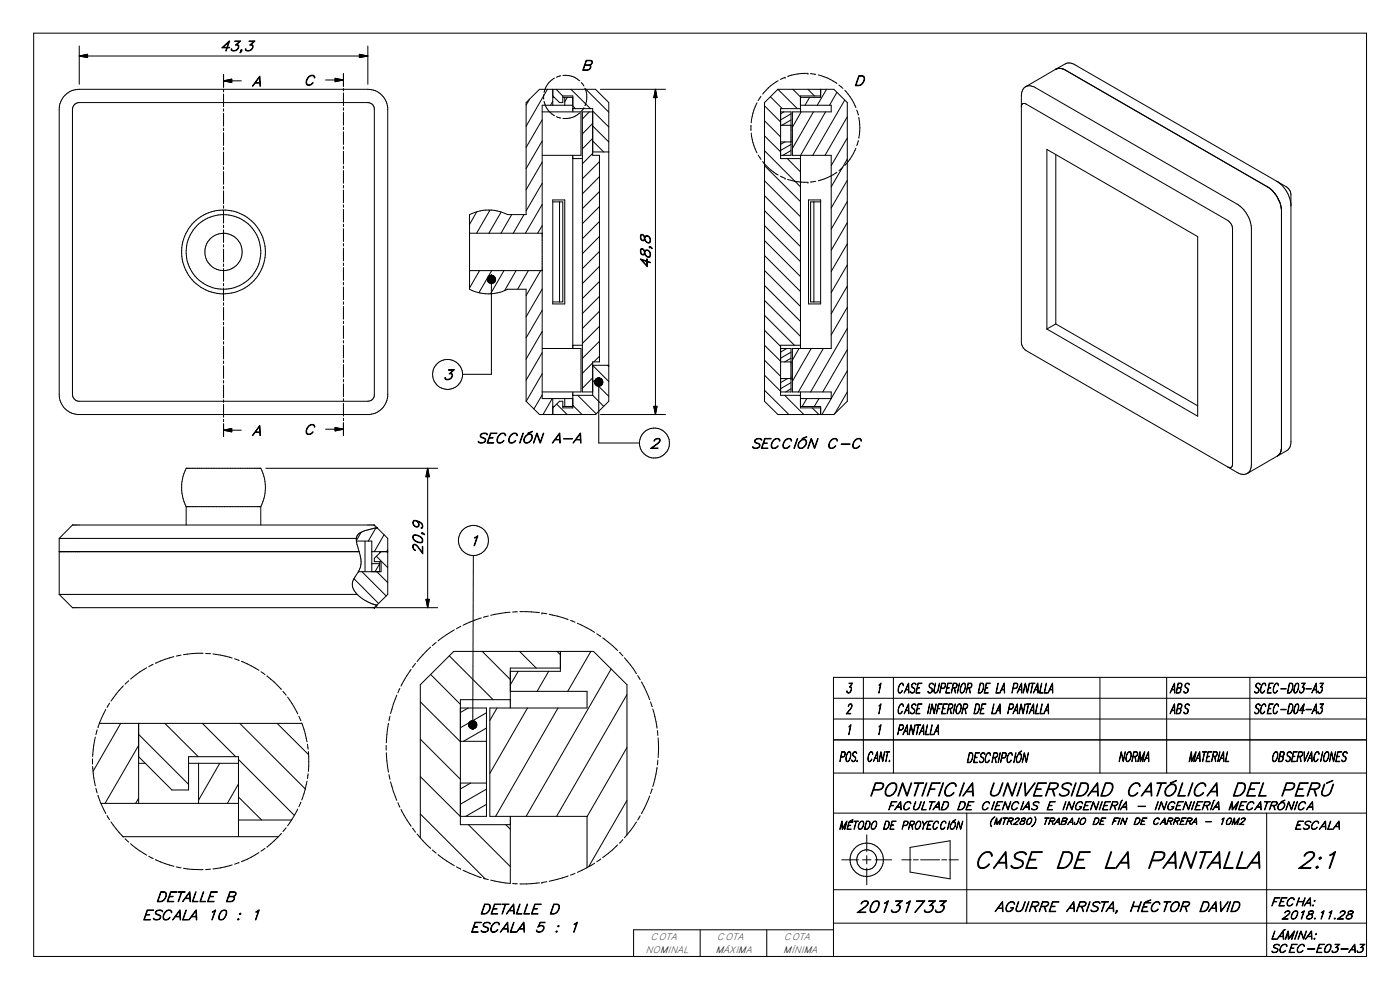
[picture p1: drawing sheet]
<svg xmlns="http://www.w3.org/2000/svg" width="420mm" height="297mm" viewBox="0 0 420 297" stroke-linecap="round" stroke-linejoin="round" font-family="sans-serif">
<g fill="none" stroke="#000" stroke-width=".3">
<path d="M10.1 9.9h400v277.1h-400zM23.8 16.8l2.5-.5v1zM23.8 16.8h86.6M23.8 13.8v11.5M107.9 16.3l2.5 .5-2.5 .5zM110.4 13.8v11.5M19.5 28.6a5.7 5.7 0 0 1 4.3-1.8h86.6a6 6 0 0 1 6 5.4v86.8a6 6 0 0 1-5.5 5.4h-87.7a6 6 0 0 1-5.4-6v-85.6l.4-2.3zM22.3 31.5l.8-.6 .7-.1h86.6a1.98 1.98 0 0 1 1.9 1.6v86.3l-.6 1.2-1.3 .5h-86.6a2.07 2.07 0 0 1-2.1-2v-85.6zM67.1 24.3l2.4-.6v1.1zM67.1 22.4v3.8M67.1 26.8v.8M67.1 28.2v3.8"/>
<path d="M67.1 32.6v.8M67.1 34v3.8M67.1 38.4v.8M67.1 39.8v3.8M67.1 24.3h5.3M97.7 24h5.4M100.6 23.5l2.5 .5-2.5 .5zM103.1 22.1v3.8M103.1 26.5v.8M103.1 27.9v3.8M103.1 32.3v.8M103.1 33.7v3.8"/>
<path d="M103.1 38.1v.8M103.1 39.5v3.8M157.9 30.8l4-4h16.8l4 4v89.6l-4 4h-16.8l-4-4v-33.6h-5.6a12.5 12.5 0 0 1-11.4 0v-22.4a12.5 12.5 0 0 1 11.4 0h5.6zM159 29.8l-1.1 1.7M162.7 35.9l-4.8 8.3M162.7 33.6h11.7v13h-11.7M163.2 28.4v1.4M163.3 30.4a6.5 6.5 0 0 0 3.1 4.3M164.3 26.8l-6.4 11.1M165.9 30.4l-.7 1.2M165.9 28.8l2 2h1v-2M165.9 26.8v4.8"/>
<path d="M165.9 29.2h.4M166.4 23.5a6.5 6.5 0 0 0-3.1 4.2M166.9 26.8l2 2M167 35l1.3 .4M168.3 22.7l-1.3 .5M168.9 28.8h3v4.8M168.9 29.2h3M168.9 22.6a6.3 6.3 0 0 1 5.1 1.7M169.5 29.2v2.4M170.3 29.2l-.8 1.3M171.4 26.8l5.8 5.8M171.9 31.8l.8 .8"/>
<path d="M171.9 32.6h6v14h2v62h-2v10M171.9 31.6h-9.2v88h9.2M174 33.9a6.3 6.3 0 0 1-5.1 1.6M174.4 24.8l.8 1M175.2 32.3l-.8 1.1M175.5 26.5a6.2 6.2 0 0 1 0 5.2M175.8 26.8l6.9 6.9M176.9 33.6l-2.1 2.1M177.9 37l-3.1 3.2M177.9 37.8l4.8 4.8M177.9 33.3l4.8 4.8M177.9 33.6h-3.1v84h3.1"/>
<path d="M180.2 26.8h19.5M196.7 26.8l.5 2.5h-1zM196.7 26.8v97.6M225.4 37.6v1.6M225.5 39.9a14.9 14.9 0 0 0 1.7 5.9M227.2 30.9l-1.2 3.1-.5 2.8M228.4 28.9l-.9 1.3M229.4 36.2l4.9 4.9M229.4 31.7l4.9 4.9M229.4 30.8l4.1-4h16.8l4 4v89.6l-4 4h-16.8l-4.1-4zM231.2 29l3.6 3.6M233.5 26.8l5.8 5.8"/>
<path d="M233.5 24.2l-2.2 1.5-2.4 2.5M234.3 33.6h3.1v13h-3.1M234.3 37.6h3.1M235.2 33.6l-.9 .6M235.6 23.2l-1.4 .6M237.4 36l-2.8 1.6M237.4 34.2l-3.1 1.8M237.9 26.8l2.3 2.3M240.2 31.6h9.3v2h-11.7v13h11.7v58h-11.7v13h11.7v2M240.2 32.6h-5.9v15h5.9M240.4 33.6l-2.6 4.6M242.5 26.8l1.9 2"/>
<path d="M242.5 22l-3 .2-3.1 .7M243 29.2l-1.4 2.4M243.2 22.1l1.6 .2M244.1 33.6l-6.3 10.9M245.6 22.5l2.6 .9 3 1.7M246.3 28.8h-6.1v4.8M246.3 26.8v2.4h-6.1M247.8 33.6l-7.5 13-.1 58M248.1 26.8l-2.8 4.8M251.2 27.7l-2.2 3.9M251.8 25.5l1.2 1M253.5 30l-9.6 16.6"/>
<path d="M253.5 27.1l2.1 2.7 1.3 2.5M254.3 35.1l-6.7 11.5M257.1 33l.5 1.5M257.8 35.3a16.3 16.3 0 0 1 0 6.1M306.5 32a.86 .86 0 0 1 .4-.9 .86 .86 0 0 1 1.1 .1l60.5 35a3.1 3.1 0 0 1 1.4 2.4v70.7l-.3 .9-.6 .1-.5-.2M316.8 20.8l1-.3 1.6 .4 61 35.1a9.4 9.4 0 0 1 4.2 6.9v71.6l-.5 1.6-.7 .7M316.8 20.8l-9 5.2M316.8 20.8l2.9-1.6a2.77 2.77 0 0 1 3 .3l60.5 34.9M67.1 44.2v.8M67.1 45.6v3.8M67.1 50.1v.7M67.1 51.5v3.8"/>
<path d="M67.1 55.9v.8M67.1 57.3v3.8M103.1 44v.7M103.1 45.4v3.8M103.1 49.8v.7M103.1 51.2v3.8M103.1 55.6v.8M103.1 57v3.8M162.7 42.3l-4.8 8.3M162.7 55l-4.8 8.3M162.7 48.6l-4.8 8.3M165.9 60h3.6v31.2h-3.6z"/>
<path d="M171.9 46.6v58M171.9 47.6h2.9M177.9 46l-3.1 3.1M177.9 41.5l-3.1 3.2M177.9 42.3l3.3 3.3M177.9 45.6h4.8M179.9 57.5l-5.1 5.1M179.9 53l-5.1 5.2M179.9 48.5l-5.1 5.1M227.5 46.5l.9 1.3M228.9 48.5l2.4 2.5 2.2 1.5M229.4 58.7l10.8 10.8"/>
<path d="M229.4 54.2l10.8 10.8M229.4 49.7l10.8 10.8M229.4 45.2l10.8 10.8M229.4 40.8l4.9 4.8M234.2 52.9l1.4 .6M234.3 42.6h3.1M235.5 42.6l-1.2 .7M236.3 47.6l3.9 4M236.4 53.8l.1 .1a17.4 17.4 0 0 0 6 .8M237.4 45.2l-2.5 1.4M237.4 43.3l-3.1 1.8M242.6 60h3.7v31.2h-3.7z"/>
<path d="M244.8 54.4l-1.6 .2M251.2 51.7l-3 1.6-2.6 .9M253 50.2l-1.2 1M254.3 41.4l-4.8 8.3M254.3 47.8l-4.8 8.2M254.3 54.1l-4.8 8.3M256.9 44.4l-1.3 2.5-2.1 2.8M257.6 42.2l-.5 1.5M314.2 44.8l45.2 26.2v53.9l-45.2-26.2zM316.9 46.4v50.8M383.2 54.4l3.1 1.8 .8 1 .3 1v74.7a2.78 2.78 0 0 1-1.2 2.3l-2.8 1.6M383.2 54.4a9.4 9.4 0 0 1 4.2 6.9"/>
<path d="M67.1 61.7v.8M67.1 63.1v3.8M67.1 67.6v.7M67.1 69v3.8M67.1 73.4v.7M67.1 74.8v3.8M67.1 79.2v.8M103.1 61.5v.7M103.1 62.8v3.8M103.1 67.3v.7M103.1 68.6v3.9M103.1 73.1v.7"/>
<path d="M103.1 74.5v3.8M103.1 78.9v.8M140.9 70h21.8M143.1 63.5l-2.2 3.9M147.1 63l-4.1 7M150.4 63.6l-3.7 6.4M153.6 64.4l-3.2 5.6M157.3 64.4l-3.3 5.6M162.7 61.3l-5 8.7M162.7 67.7l-1.3 2.3M165.9 60.6h3v30h-3M167.9 60.6v30"/>
<path d="M179.9 79.9l-5.1 5.2M179.9 75.4l-5.1 5.2M179.9 71l-5.1 5.1M179.9 66.5l-5.1 5.1M179.9 62l-5.1 5.1M229.4 76.7l10.8 10.8M229.4 72.2l10.8 10.8M229.4 67.7l10.8 10.8M229.4 63.2l10.8 10.8M244.3 60.6v30M246.3 60.6h-3v30h3M254.3 60.5l-4.8 8.2"/>
<path d="M254.3 66.8l-4.8 8.3M254.3 73.2l-4.8 8.2M254.3 79.5l-4.8 8.3M67.1 80.6v3.8M67.1 85v.8M67.1 86.4v3.8M67.1 90.8v.8M67.1 92.2v3.9M67.1 96.7v.8M67.1 98v3.9M103.1 80.3v3.8M103.1 84.7v.8"/>
<path d="M103.1 86.1v3.8M103.1 90.6v.7M103.1 91.9v3.9M103.1 96.4v.7M103.1 97.7v3.9M140.9 81.2h21.8M143.9 81.2l-3 5.2M146.3 83.5l1.2-.9-1.2 1.2zM146.3 83.8l1.2-1.2-1.2 1.5zM146.4 83.3l1.1-.7-1.2 .9zM146.5 83.1l1-.5-1.1 .7zM146.7 82.8l.8-.2z"/>
<path d="M146.7 82.8l.8-.2-1 .5zM147 82.7l.5-.1zM147.5 82.6l-1.2 1.7v-.2zM147.5 82.6l-1 1.9-.2-.2zM147.5 82.6l-.9 2.2-.1-.3zM147.5 82.6l-.7 2.3-.2-.1zM147.5 82.6l-.4 2.4-.3-.1zM147.5 82.6l-.1 2.5-.3-.1zM147.5 82.6l.1 2.5h-.2zM147.5 82.6l.4 2.4-.3 .1zM147.5 82.6l.6 2.3-.2 .1zM147.5 82.6l.9 2.2-.3 .1z"/>
<path d="M147.5 82.6l1 1.9-.1 .3zM147.5 82.6l1.1 1.7-.1 .2zM147.5 82.6l1.2 1.5-.1 .2zM147.5 82.6l1.2 1.2v.3zM147.5 82.6l1.2 1.2zM147.5 82.6l1.2 .9zM147.5 82.6l1.1 .7zM147.5 82.6l.9 .5zM147.5 82.6l.7 .2zM147.5 82.6l.5 .1zM147.5 82.6h.2zM147.5 82.6v29.7h-8.7"/>
<path d="M147.6 81.2l-3.8 6.6M151.2 81.2l-4 6.9M154.9 81.2l-3.4 6M158.6 81.2l-3.2 5.6M162.3 81.2l-4.4 7.5M162.7 86.7l-4.8 8.3M162.7 93.1l-4.8 8.3M162.7 99.4l-4.8 8.3M179.9 97.9l-5.1 5.1M179.9 93.4l-5.1 5.2M179.9 88.9l-5.1 5.2M179.9 84.5l-5.1 5.1"/>
<path d="M229.4 99.1l4.9 4.8M229.4 94.6l9 9M229.4 90.1l10.8 10.8M229.4 85.6l10.8 10.8M229.4 81.2l10.8 10.7M254.3 85.9l-4.8 8.2M254.3 92.2l-4.8 8.3M254.3 98.6l-11 19M316.9 97.2l42.5 24.6M316.9 97.2l-2.7 1.5M67.1 102.5v.8M67.1 103.9v3.8"/>
<path d="M67.1 108.3v.8M67.1 109.7v3.8M67.1 114.2v.7M67.1 115.5v3.9M67.1 120v.7M103.1 102.2v.7M103.1 103.5v3.9M103.1 108v.8M103.1 109.4v3.8M103.1 113.8v.8M103.1 115.2v3.8M103.1 119.6v.8"/>
<path d="M162.7 105.8l-4.8 8.3M162.7 112.1l-4.8 8.3M162.7 118.5l-2.5 4.2M162.7 104.6h11.7v13h-11.7M165.7 119.6l-2.7 4.8M165.9 119.6v4.8M169.5 119.6v2.4M171.9 117.6v4.8h-3v-2h-1l-2 2M171.9 118.6h6M171.9 103.6h2.9M173.4 118.6l5.5 5.6M177.9 113.4l-3.1 3.1"/>
<path d="M177.9 108.9l-3.1 3.1M177.9 118.6l3.3 3.3M177.9 114.1l4.8 4.8M178.5 114.3l1.2-.9-1.2 1.2zM178.5 114.6l1.2-1.2-1.2 1.5zM178.6 114.1l1.1-.7-1.2 .9zM178.7 113.8l1-.4zM178.7 113.8l1-.4-1.1 .7zM178.9 113.7l.8-.3zM179.1 113.5l.6-.1zM179.7 113.4v19.5h12.2M179.7 113.4l-1.2 1.7v-.2z"/>
<path d="M179.7 113.4l-1.1 2-.1-.3zM179.7 113.4l-.9 2.2-.2-.2zM179.7 113.4l-.7 2.3-.2-.1zM179.7 113.4l-.4 2.4-.3-.1zM179.7 113.4l-.2 2.5-.2-.1zM179.7 113.4l.1 2.5h-.3zM179.7 113.4l.4 2.4-.3 .1zM179.7 113.4l.6 2.3-.2 .1zM179.7 113.4l.8 2.2-.2 .1zM179.7 113.4l1 2-.2 .2zM179.7 113.4l1.1 1.7-.1 .3zM179.7 113.4l1.2 1.5-.1 .2z"/>
<path d="M179.7 113.4l1.2 1.2v.3zM179.7 113.4l1.2 .9v.3zM179.7 113.4l1.2 .9zM179.7 113.4l1.1 .7zM179.7 113.4l.9 .4zM179.7 113.4l.8 .3zM179.7 113.4l.5 .1zM179.7 113.4l.2 .1zM179.9 106.9l-1.7 1.7M179.9 102.4l-5.1 5.1M182.3 109.6l.4 .4M182.7 109.6h-4.8l4.8 4.9"/>
<path d="M229.4 117.1l7.4 7.3M229.4 112.6l4.9 4.8M229.4 108.1l4.9 4.8M229.4 103.6l4.9 4.8M234.3 108.6h3.1M234.3 104.6h3.1v13h-3.1M234.3 113.6h3.1M235.5 118.6l5.7 5.8M236.1 104.6l-1.8 1.1M236.4 113.6l-2.1 1.2M237.4 116.7l-1.6 .9M237.4 114.8l-3.1 1.8"/>
<path d="M237.4 107.5l-1.9 1.1M237.4 105.7l-3.1 1.8M239.8 104.6l-2 3.4M240 118.6l.2 .3M240.2 103.6h-5.9v15h5.9M240.2 117.6v4.8h6.1M240.2 119.6h9.3M242.1 119.6l-1.4 2.4M243.4 104.6l-5.6 9.8M245.8 119.6l-1.4 2.4M247.1 104.6l-7.5 13M249.5 119.6l-2.8 4.8"/>
<path d="M254.3 104.9l-7.4 12.7M254.3 111.3l-4.8 8.2M254.3 117.6l-3.8 6.6M67.1 129.1l2.4-.5v1zM67.1 121.3v3.9M67.1 125.8v.7M67.1 127.2v3.8M67.1 129.1h5.3M97.7 128.8h5.4M100.6 128.3l2.5 .5-2.5 .5zM103.1 121v3.8M103.1 125.5v.7"/>
<path d="M103.1 126.9v3.8M165.9 122h.4M167 121.2l3.2 3.2M168.9 122h3M171.9 121.6l2.8 2.8M171.9 121.6l-.2 .4M180.2 124.4h19.5M196.2 121.9h1l-.5 2.5zM240.2 122h6.1v2.4M243.7 122.4l2.1 2M383.4 136.8l-9.1 5.3M55.9 152v5.5"/>
<path d="M55.9 152a12.7 12.7 0 0 1 0-11.5h22.4a12.6 12.6 0 0 1 0 11.5M55.9 152h22.4M78.3 152v5.5M79.8 140.5h51.5M108.4 159.7l-1.4 2.5M112.8 158.4l-2.3 3.9M112.8 158.4l-1.6 .4a5.5 5.5 0 0 0-4.2 2.3v.4M113.1 158.3l-.3 .1M128.3 140.5l.6 2.5h-1.1zM128.3 140.5v41.8M368.5 140.1l-60.5-34.9-1.1-1.2-.4-1.3v-74a2.59 2.59 0 0 1 1.3-2.7 2.59 2.59 0 0 1 3 .3l60.5 35a9.4 9.4 0 0 1 4.3 7.3v70.7a3 3 0 0 1-1.3 2.8M368.5 140.1l3.6 2.1 1.2 .2 1-.3"/>
<path d="M17.8 161.5v16.9M17.8 161.5l3.9-4h90.6l4.1 4v16.9l-3.3 3.2M17.8 165.5h90M17.8 178.4l3.9 3.9h109.6M17.8 178.4h89.4M17.8 161.5h89.2M106.2 173.7l7.4 7.4M107 162.3h4.6v9.2M107 162.4l.8 3.1M107 161.5v.9M107.2 178.4l2.3 1.7 3.6 1.5M107.8 165.5a6.6 6.6 0 0 1-.8 6.9l-.8 1.3a3.7 3.7 0 0 0 1 4.7"/>
<path d="M108.6 171.5l7.3 7.3M109.5 162.3v9.2M111.6 169.1h2.3l-1.3 2.4M111.6 165.5h4.8M113 166.9l3.4 3.4M113.1 171.5l3.3 3.3M113.9 165.5v.4M113.9 168.5v3M114.4 165.5l-2.1 2v1h2.1v3h-6.9M115.3 160.4l-3 5.1M116.1 165.5l.3 .3M116.4 164.9l-.4 .6"/>
<path d="M127.8 179.8h1.1l-.6 2.5zM142.1 166.7l-.2 52M46 199.3l-1.3 .7M52.2 197l-5.6 2M54.3 196.6l-1.4 .2M60.9 196l-5.8 .4M61.7 196l1.5 .1M63.9 196.2l5.8 1.2M70.4 197.7l1.4 .5M72.5 198.4l5.2 2.7M113.1 181.6l-.8 .7M124.7 199.1l-.9 1.1"/>
<path d="M129.2 194.2l-4 4.3M130.9 192.7l-1.2 1M134.8 196.8l13.2 13.1M136.3 189l-4.8 3.3M138.3 187.9l-1.3 .7M144.4 185.4l-5.4 2.2M144.7 195.5l8.5 8.4M146.5 184.8l-1.4 .4M153.1 183.7l-5.8 .9M155.3 183.6h-1.5M155.9 195.5l5 4.9M156 183.5l5.9 .3"/>
<path d="M162.6 183.9l1.5 .2M164.8 184.3l5.7 1.6M167.2 195.5l1 .9M168.2 195.5v5.9h-15M171.2 186.1l1.4 .6M173.3 187l5.2 2.7M177.3 195.5l-6.9 11.9M179.1 190.2l1.2 .8M180.9 191.4l4.5 3.8M185.9 195.7l1 1.1M187.4 197.4l3.6 4.7M29.2 219l-.4 1.4"/>
<path d="M29.8 217h60.8M31.7 212.9l-2.3 5.4M32.9 211l-.8 1.3M36.2 217l-8.3 14.4M37 205.8l-3.7 4.6M38.6 204.3l-1.1 1M41.6 217v24M44 200.4l-2 1.2-2.8 2.2M49.5 217l10 10M60.7 217l10 10M72 217l19.6 19.7M78.3 201.5l1.2 .9"/>
<path d="M80.1 202.8l2.2 1.8 2.1 2.3M83.2 217l9.4 9.4M84.9 207.4l1 1.2M86.3 209.2l1.4 1.9 1.7 3.1M89.7 214.9l.6 1.3M90.5 216.9l1.6 5.7M116.6 217l-.7 5.9M117 214.9l-.3 1.4M119.1 208.6l-1.9 5.5M120 206.5l-.6 1.4M123.4 200.8l-3.1 5.1M126.1 210.6l12.1 11.9"/>
<path d="M129.2 202.4l9 8.9M138.2 212.4h7.8v32.5l-7.8 .1-12.1-12M140.5 212.4l-2.3 1.4M140.6 217.2l1.2 1.5-1.2-1.2zM140.6 217.5l1.2 1.2-1.1-.9zM140.7 217.8l1.1 .9zM140.7 217l1.1 1.7-1.2-1.5zM140.7 218l1.1 .7zM140.8 216.7l1 2-1.1-1.7zM140.9 218.2l.9 .5zM141 216.5l.2-.1 .6 2.3zM141 216.5l.8 2.2-1-2z"/>
<path d="M141.1 218.4l.7 .3zM141.2 216.4l.3-.1 .3 2.4zM141.3 218.6l.5 .1zM141.5 216.3l.2-.1 .1 2.5zM141.6 218.7h.2zM141.7 216.2h.3l-.2 2.5zM141.8 218.7l.6-.1zM141.8 218.7l.8-.3zM141.8 218.7l1-.5zM141.8 218.7l1.1-.6zM141.8 218.7l1.3-.9zM141.8 218.7l1.3-1.2v.3z"/>
<path d="M142 216.2l.3 .1-.5 2.4zM142.3 216.3l.2 .1-.7 2.3zM142.5 216.4l.2 .1-.9 2.2zM142.7 216.5l.2 .2-1.1 2zM142.9 216.7l.1 .3-1.2 1.7zM143 217l.1 .3-1.3 1.4zM143.1 217.3v.2l-1.3 1.2zM146 218.4l-6.9 4M146 213.9l-7.8 4.5M149.2 212.4l-2.2 3.8M153.2 207.4h23v5h-29.2v32.5h29.2v15.4M153.2 209.9h-15v37.5h15"/>
<path d="M155.5 201.4l-2.3 4.1M158.3 212.4l-11.3 19.6M164.7 201.4l-3.5 6M167.5 212.4l-18.8 32.5M168.2 200.4h-15v12M183.4 200.7l-25.5 44.2M188.2 208.4l-21.2 36.5M191.4 202.7l.7 1.3M192.5 204.6l2.5 5.3M195.2 210.6l.5 1.4M195.9 212.7l1.3 5.8M197.3 219.2l.1 1.5"/>
<path d="M250.1 209.5h160M250.1 215.7h160M259.1 203.2v28.7M268.1 203.2v28.7M330.1 203.2v28.7M350.1 203.2v28.7M375.1 203.2v28.7M410.1 203.2h-160v83.8M27.8 227.8v1.4M27.8 230l.8 5.8M28.6 221.1l-.8 5.9M28.8 236.5l.4 1.4"/>
<path d="M29.4 238.6l2.3 5.5M41.6 220.3l15 15M41.6 223.6l-10.1 17.4M41.6 239.5l-.9 1.5M41.6 227l10 10h5v-10h15v24M41.6 229h2M56.6 229h15M59.6 229v12M65.9 229l-6.3 11.1M71.6 239.1l6.9 6.9M71.6 227.9l16.7 16.7M71.6 235.2l-3.4 5.8"/>
<path d="M92.1 234.4l-1.6 5.6M92.3 223.3l.2 1.5M92.5 232.2l-.2 1.4M92.5 225.5v5.9M115.9 223.6v1.5M115.9 225.8l.7 5.9M116.7 232.4l.3 1.4M117.2 234.6l1.9 5.6M126.1 221.8l12.1 12M138.2 222.4h7.8M138.2 234.9h7.8M141.3 234.9l-3.1 1.8"/>
<path d="M146 236.8l-7.8 4.5M188.2 224.3l-12 20.7M195 238.8l-2.5 5.3M195.7 236.7l-.5 1.4M197.2 230.3l-1.3 5.7M197.4 228l-.1 1.5M197.5 221.4v5.9M250.1 231.9h160M250.1 222h160M30.3 241h41.3M32.1 244.7l.8 1.3M33.3 246.6l3.7 4.6"/>
<path d="M36.9 251h46.7M37.5 251.7l1.1 1M39.2 253.2l4.8 3.4M44.7 256.9l1.3 .7M46.6 257.9l5.6 2M69.7 259.5l-5.8 1.2M71.6 246h15.9M71.8 258.8l-1.4 .5M77.7 255.8l-3.5 2-1.7 .7M79.5 254.6l-1.2 .8M84.4 250.1l-4.3 4M85.9 248.4l-1 1.1"/>
<path d="M89.4 242.7l-3.1 5.1M90.3 240.7l-.6 1.4M119.4 240.8l.6 1.4M120.3 242.8l3.1 5.1M123.8 248.5l.9 1.2M125.2 250.2l4 4.3M126.1 244.2l19.5 19.5M129.7 255l1.2 .9M131.5 256.4l4.8 3.4M140.6 247.4l12.6 12.6M146 241.3l-6.2 3.6M151.8 247.4l1.4 1.4"/>
<path d="M153.2 244.9v20.1M178.5 259l-5.2 2.7M180.3 257.7l-1.2 .9M185.4 253.5l-4.5 3.8M186.9 251.9l-1 1.1M188.2 240.2l-11.5 19.8M188.2 250.5v-45.1l-10.1-9.9h-41.9l-10.1 9.9v46M188.2 250.5l-.8 .9M191 246.7l-2.8 3.8M192.1 244.8l-.7 1.2M250.1 244h160M252.6 258h5"/>
<path d="M258.9 258h2.5M260.1 250.5v5M260.1 256.7v2.5M262.6 258h5M270.6 258h2.9M273.1 254.3l12-2v11.4l-12-2zM274.1 258h1.5M276.3 258h5.7M282.6 258h1.5M284.8 258h2.8M290.1 244v33M380.1 244v43"/>
<path d="M52.9 260.1l1.4 .3M55.1 260.5l2.7 .4h3.1M63.2 260.8l-1.5 .1M137 260.1l1.3 .7M139 261.1l5.4 2.2M145.1 263.5l1.4 .4M147.3 264.1l5.8 .9M153.8 265.1l1.5 .1M161.9 264.9l-5.9 .3M164.1 264.5l-1.5 .3M170.5 262.8l-5.7 1.6M172.6 262l-1.4 .6"/>
<path d="M210.1 279v8M230.1 279v8M250.1 279h-60v8M250.1 277h160M250.1 267h160M260.1 260.5v5"/>
<circle cx="67.1" cy="75.6" r="11.2"/>
<circle cx="67.1" cy="75.6" r="5.6"/>
<circle cx="67.1" cy="75.6" r="12.6"/>
<circle cx="134.3" cy="112.3" r="4.5"/>
<circle cx="196.4" cy="132.9" r="4.5"/>
<circle cx="142.1" cy="162.2" r="4.5"/>
<circle cx="260.1" cy="258" r="5"/>
<circle cx="260.1" cy="258" r="3"/>
</g>
<g fill="#000">
<circle cx="235.6" cy="23.2" r=".15"/>
<circle cx="242.5" cy="22" r=".15"/>
<circle cx="235.6" cy="53.5" r=".15"/>
<circle cx="242.5" cy="54.7" r=".15"/>
<circle cx="237.4" cy="113.6" r=".15"/>
<circle cx="112.3" cy="157.5" r=".15"/>
<circle cx="113.1" cy="158.3" r=".15"/>
<circle cx="112.3" cy="182.3" r=".15"/>
<circle cx="113.1" cy="181.6" r=".15"/>
<circle cx="162.6" cy="183.9" r=".15"/>
<circle cx="27.8" cy="227.8" r=".15"/>
<circle cx="71.6" cy="246" r=".15"/>
<circle cx="162.6" cy="264.8" r=".15"/>
</g>
<g fill="#000">
<path d="M23.8 16.8l2.5-.5v1zM107.9 16.3l2.5 .5-2.5 .5zM67.1 24.3l2.4-.6v1.1zM100.6 23.5l2.5 .5-2.5 .5zM196.7 26.8l.5 2.5h-1zM147 82.7l.5-.1zM146.7 82.8l.8-.2zM146.7 82.8l.8-.2-1 .5zM146.5 83.1l1-.5-1.1 .7zM146.4 83.3l1.1-.7-1.2 .9zM146.3 83.5l1.2-.9-1.2 1.2zM146.3 83.8l1.2-1.2-1.2 1.5z"/>
<path d="M147.5 82.6l-1.2 1.7v-.2zM147.5 82.6l-1 1.9-.2-.2zM147.5 82.6l-.9 2.2-.1-.3zM147.5 82.6l-.7 2.3-.2-.1zM147.5 82.6l-.4 2.4-.3-.1zM147.5 82.6l.6 2.3-.2 .1zM147.5 82.6l.9 2.2-.3 .1zM147.5 82.6l1 1.9-.1 .3zM147.5 82.6l1.1 1.7-.1 .2zM147.5 82.6l1.2 1.5-.1 .2zM147.5 82.6l1.2 1.2v.3zM147.5 82.6l1.2 1.2z"/>
<path d="M147.5 82.6l1.2 .9zM147.5 82.6l1.1 .7zM147.5 82.6l.9 .5zM147.5 82.6l.7 .2zM147.5 82.6l.5 .1zM147.5 82.6h.2zM179.1 113.5l.6-.1zM178.9 113.7l.8-.3zM178.7 113.8l1-.4zM178.7 113.8l1-.4-1.1 .7zM178.6 114.1l1.1-.7-1.2 .9zM178.5 114.3l1.2-.9-1.2 1.2z"/>
<path d="M178.5 114.6l1.2-1.2-1.2 1.5zM179.7 113.4l-1.2 1.7v-.2zM179.7 113.4l-1.1 2-.1-.3zM179.7 113.4l-.9 2.2-.2-.2zM179.7 113.4l-.7 2.3-.2-.1zM179.7 113.4l-.4 2.4-.3-.1zM179.7 113.4l.6 2.3-.2 .1zM179.7 113.4l.8 2.2-.2 .1zM179.7 113.4l1 2-.2 .2zM179.7 113.4l1.1 1.7-.1 .3zM179.7 113.4l1.2 1.5-.1 .2zM179.7 113.4l1.2 1.2v.3z"/>
<path d="M179.7 113.4l1.2 .9v.3zM179.7 113.4l1.2 .9zM179.7 113.4l1.1 .7zM179.7 113.4l.9 .4zM179.7 113.4l.8 .3zM179.7 113.4l.5 .1zM179.7 113.4l.2 .1zM67.1 129.1l2.4-.5v1zM100.6 128.3l2.5 .5-2.5 .5zM196.2 121.9h1l-.5 2.5zM128.3 140.5l.6 2.5h-1.1zM127.8 179.8h1.1l-.6 2.5z"/>
<path d="M141.8 218.7l.6-.1zM141.8 218.7l.8-.3zM141.8 218.7l1-.5zM141.8 218.7l1.1-.6zM141.8 218.7l1.3-.9zM141.8 218.7l1.3-1.2v.3zM143.1 217.3v.2l-1.3 1.2zM143 217l.1 .3-1.3 1.4zM142.9 216.7l.1 .3-1.2 1.7zM142.7 216.5l.2 .2-1.1 2zM142.5 216.4l.2 .1-.9 2.2zM142.3 216.3l.2 .1-.7 2.3z"/>
<path d="M141.2 216.4l.3-.1 .3 2.4zM141 216.5l.2-.1 .6 2.3zM141 216.5l.8 2.2-1-2zM140.8 216.7l1 2-1.1-1.7zM140.7 217l1.1 1.7-1.2-1.5zM140.6 217.2l1.2 1.5-1.2-1.2zM140.6 217.5l1.2 1.2-1.1-.9zM140.7 217.8l1.1 .9zM140.7 218l1.1 .7zM140.9 218.2l.9 .5zM141.1 218.4l.7 .3zM141.3 218.6l.5 .1z"/>
<path d="M141.6 218.7h.2z"/>
</g>
<path d="M179.5 113.4v2.5M142.1 216.2v2.5" fill="none" stroke="#000" stroke-width=".42"/>
<path d="M147.3 82.6v2.5M147.7 82.6v2.5M179.9 113.4v2.5M141.7 216.2v2.5" fill="none" stroke="#000" stroke-width=".38"/>
<g font-size="7.1">
<text x="292.1" y="260.5">CASE DE LA PANTALLA</text>
<text x="389.2" y="260.5">2:1</text>
</g>
<text font-size="5.7" x="260.6" y="238.8">PONTIFICIA UNIVERSIDAD CATÓLICA DEL PERÚ</text>
<text font-size="5" x="256.9" y="273.8">20131733</text>
<g font-size="4.3">
<text x="65.9" y="15.3">43,3</text>
<text x="174.4" y="21.1">B</text>
<text x="75.6" y="25.9">A</text>
<text x="91.1" y="25.6">C</text>
<text x="256.2" y="25.7">D</text>
<text x="195.2" y="80.6" transform="rotate(-90 195.2 80.6)">48,8</text>
<text x="132.9" y="113.9">3</text>
<text x="75.6" y="130.7">A</text>
<text x="91.1" y="130.3">C</text>
<text x="142.8" y="132.9">SECCIÓN A-A</text>
<text x="195" y="134.5">2</text>
<text x="225.2" y="134.5">SECCIÓN C-C</text>
<text x="126.9" y="166.5" transform="rotate(-90 126.9 166.5)">20,9</text>
<text x="140.7" y="163.7">1</text>
<text x="46.7" y="270.6">DETALLE B</text>
<text x="143.9" y="274.2">DETALLE D</text>
<text x="298.5" y="273.5">AGUIRRE ARISTA, HÉCTOR DAVID</text>
<text x="42.6" y="276">ESCALA 10 : 1</text>
<text x="141" y="279.7">ESCALA 5 : 1</text>
</g>
<g font-size="4.1">
<text x="253.8" y="207.9">3</text>
<text x="262.8" y="207.9">1</text>
<text x="269.1" y="207.9">CASE SUPERIOR DE LA PANTALLA</text>
<text x="351.1" y="207.9">ABS</text>
<text x="376.1" y="207.9">SCEC-D03-A3</text>
<text x="253.8" y="214.2">2</text>
<text x="262.8" y="214.2">1</text>
<text x="269.1" y="214.2">CASE INFERIOR DE LA PANTALLA</text>
<text x="351.1" y="214.2">ABS</text>
<text x="376.1" y="214.2">SCEC-D04-A3</text>
<text x="253.8" y="220.4">1</text>
<text x="262.8" y="220.4">1</text>
<text x="269.1" y="220.4">PANTALLA</text>
<text x="251.7" y="228.5">POS.</text>
<text x="260" y="228.5">CANT.</text>
<text x="290" y="228.8">DESCRIPCIÓN</text>
<text x="335.5" y="228.5">NORMA</text>
<text x="356.6" y="228.5">MATERIAL</text>
<text x="381.4" y="228.5">OBSERVACIONES</text>
</g>
<g font-size="3.5">
<text x="266.3" y="243">FACULTAD DE CIENCIAS E INGENIERÍA</text>
<text x="340.7" y="243">- INGENIERÍA MECATRÓNICA</text>
<text x="251.7" y="248.8">MÉTODO DE PROYECCIÓN</text>
<text x="388.3" y="248.8">ESCALA</text>
<text x="381.2" y="271.8">FECHA:</text>
<text x="384.5" y="275.8">2018.11.28</text>
<text x="381.2" y="281.8">LÁMINA:</text>
<text x="381.1" y="285.8">SCEC-E03-A3</text>
</g>
<g font-size="2.9">
<text x="193.7" y="285.8">NOMINAL</text>
<text x="195.2" y="282.2">COTA</text>
<text x="214.7" y="285.8">MÁXIMA</text>
<text x="215.2" y="282.2">COTA</text>
<text x="235.1" y="285.8">MÍNIMA</text>
<text x="235.2" y="282.2">COTA</text>
</g>
<g font-size="2.8">
<text x="296.7" y="247.4">(MTR280) TRABAJO DE</text>
<text x="333.4" y="247.4">FIN DE CARRERA - 10M2</text>
</g>
</svg>
